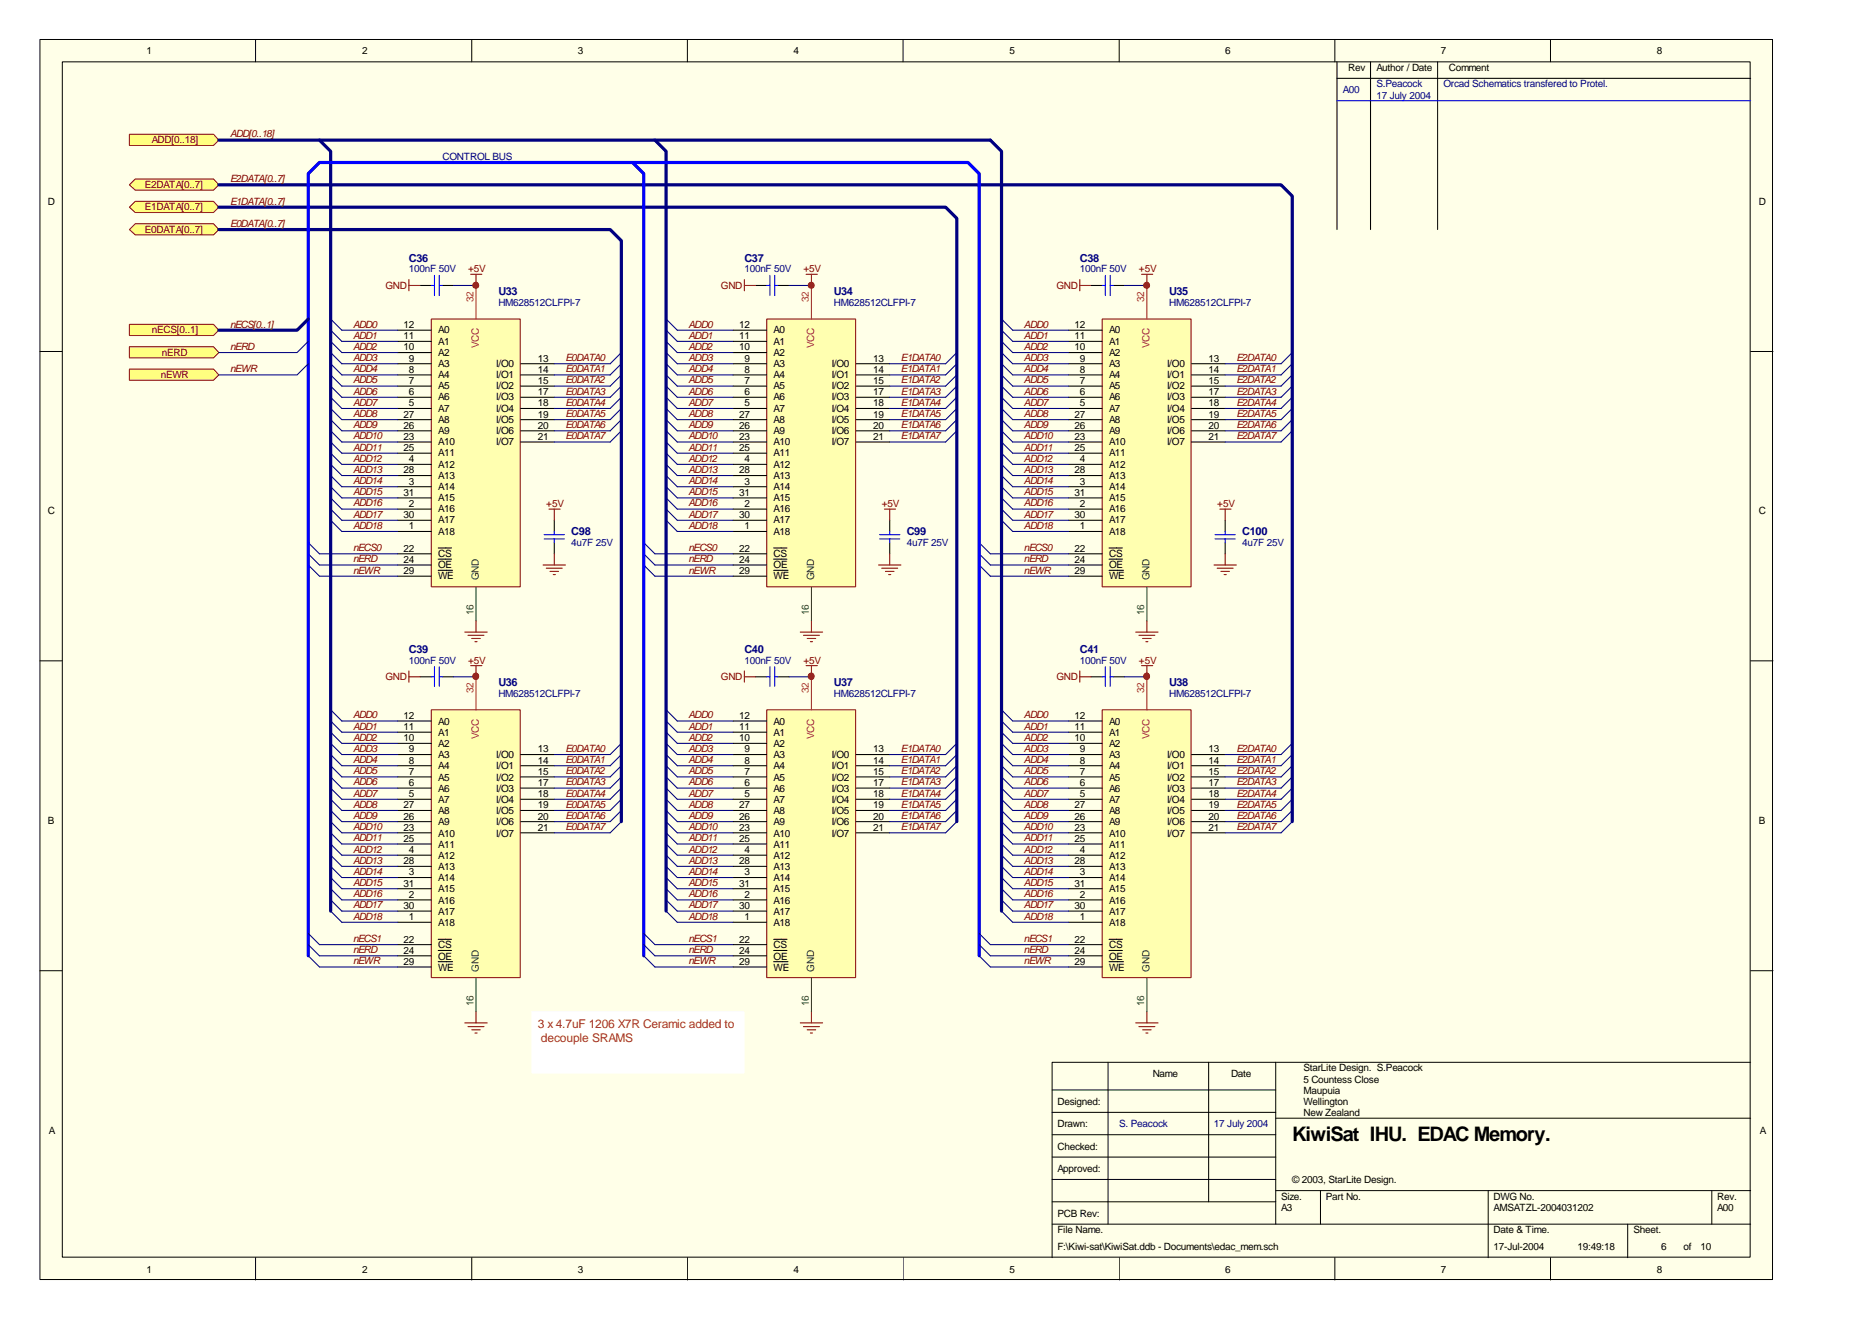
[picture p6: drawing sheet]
<svg xmlns="http://www.w3.org/2000/svg" width="297mm" height="210mm" viewBox="0 0 297 210" stroke-linecap="round" stroke-linejoin="round" font-family="sans-serif">
<path d="M6.3 6.3h275.6v197.2h-275.6z" fill="#ffffe8"/>
<g fill="none" stroke="#000" stroke-width=".16">
<path d="M6.3 6.3h275.6v197.2h-275.6zM9.9 9.8h268.4v190.1h-268.4zM40.6 6.3v3.5M75 6.3v3.5M109.3 6.3v3.5M143.6 6.3v3.5M178 6.3v3.5M212.3 6.3v3.5M228.6 9.8v26.7M246.5 6.3v3.5M6.3 55.9h3.6M278.4 55.9h3.5"/>
<path d="M6.3 105.1h3.6M278.4 105.1h3.5M6.3 154.4h3.6M278.4 154.4h3.5M167.3 173.3h35.6M167.3 176.9h35.6M176.2 168.9v25.8M192.2 168.9v22.2M202.9 177.8h75.5M202.9 168.9v25.8M278.4 168.9h-111.1v31.1M40.6 200v3.6"/>
<path d="M75 200v3.6M109.3 200v3.6M143.6 200v3.6M167.3 184h35.6M167.3 180.4h35.6M167.3 187.6h35.6M167.3 191.1h35.6M167.3 194.7h111.1M178 200v3.6M202.9 189.3h75.5M210 189.3v5.4M212.3 200v3.6"/>
<path d="M236.6 189.3v10.7M246.5 200v3.6M258.8 194.7v5.3M272.2 189.3v5.4"/>
</g>
<path d="M212.6 9.8v26.7M212.6 12.5h65.8M217.9 9.8v26.7" fill="none" stroke="#000" stroke-width=".17"/>
<g fill="#ffff80" stroke="#800000" stroke-width=".16">
<path d="M20.6 32.9l.9-.9h12.5l.8 .9-.8 .9h-12.5z" fill-rule="evenodd"/>
<path d="M21.5 35.6h12.5l.8 .9-.8 .9h-12.5l-.9-.9z" fill-rule="evenodd"/>
<path d="M20.6 21.4h13.4l.8 .9-.8 .8h-13.4z" fill-rule="evenodd"/>
<path d="M20.6 51.6h13.4l.8 .9-.8 .9h-13.4z" fill-rule="evenodd"/>
<path d="M20.6 55.1h13.4l.8 1-.8 .8h-13.4z" fill-rule="evenodd"/>
<path d="M20.6 58.7h13.4l.8 .9-.8 .9h-13.4z" fill-rule="evenodd"/>
<path d="M21.5 28.5h12.5l.8 .9-.8 .8h-12.5l-.9-.8z" fill-rule="evenodd"/>
</g>
<path d="M68.7 50.8h14v42.5h-14z" fill="#ffffb0"/>
<path d="M68.6 50.7h14.1v42.6h-14.1z" fill="none" stroke="#800000" stroke-width=".16"/>
<g fill="none" stroke="#000" stroke-width=".17">
<path d="M63.2 52.5h5.4M63.2 54.3h5.4M63.2 56.1h5.4M63.2 57.8h5.4M63.2 59.6h5.4M66.8 45.4h1.8M70.4 45.4h1.7M82.8 57.8h5.3M82.8 59.6h5.3M63.2 61.4h5.4M63.2 63.2h5.4M63.2 65h5.4"/>
<path d="M63.2 66.7h5.4M63.2 68.5h5.4M63.2 70.3h5.4M63.2 72.1h5.4M63.2 73.8h5.4M63.2 75.6h5.4M63.2 77.4h5.4M63.2 79.2h5.4M82.8 61.4h5.3M82.8 63.2h5.3M82.8 65h5.3M82.8 66.7h5.3"/>
<path d="M82.8 68.5h5.3M82.8 70.3h5.3M63.2 88.1h5.4M63.2 91.6h5.4M63.2 89.8h5.4M63.2 81h5.4M63.2 82.7h5.4M63.2 84.5h5.4M69.7 87.1h2.1M69.7 90.7h2.3M69.7 88.9h2.1"/>
</g>
<path d="M75.7 45.4v5.3" fill="none" stroke="#ee0e22" stroke-width=".17"/>
<path d="M75.7 93.4v5.3" fill="none" stroke="#008000" stroke-width=".17"/>
<path d="M65 44.5v1.7M65 45.4h1.8M74.8 43.6h1.8M75.7 43.6v1.8M75.7 98.7v1.8M73.9 100.5h3.6M74.4 101h2.6M75 101.5h1.4M75.5 102h.4" fill="none" stroke="#800000" stroke-width=".17"/>
<path d="M68.6 45.4h.5M69.1 43.8v3.2M69.8 45.4h.6M69.8 43.8v3.2" fill="none" stroke="#00f" stroke-width=".17"/>
<g fill="none" stroke="#000080" stroke-width=".17">
<path d="M52.6 50.7l1.8 1.8h8.8M52.6 52.5l1.8 1.8h8.8M52.6 54.3l1.8 1.8h8.8M52.6 56.1l1.8 1.7h8.8M52.6 57.8l1.8 1.8h8.8M52.6 59.6l1.8 1.8h8.8M72.1 45.4h3.6M98.8 56.1l-1.8 1.7h-8.9M98.8 57.8l-1.8 1.8h-8.9M98.8 59.6l-1.8 1.8h-8.9M52.6 61.4l1.8 1.8h8.8M52.6 63.2l1.8 1.8h8.8"/>
<path d="M52.6 65l1.8 1.7h8.8M52.6 66.7l1.8 1.8h8.8M52.6 68.5l1.8 1.8h8.8M52.6 70.3l1.8 1.8h8.8M52.6 72.1l1.8 1.7h8.8M52.6 73.8l1.8 1.8h8.8M52.6 75.6l1.8 1.8h8.8M52.6 77.4l1.8 1.8h8.8M52.6 79.2l1.8 1.8h8.8M98.8 61.4l-1.8 1.8h-8.9M98.8 63.2l-1.8 1.8h-8.9M98.8 65l-1.8 1.7h-8.9"/>
<path d="M98.8 66.7l-1.8 1.8h-8.9M98.8 68.5l-1.8 1.8h-8.9M49 86.3l1.8 1.8h12.4M50.8 89.8h12.4M50.8 91.6h12.4M52.6 81l1.8 1.7h8.8M52.6 82.7l1.8 1.8h8.8"/>
</g>
<path d="M34.8 29.4h168.9l1.8 1.8v99.5M34.8 36.5h62.2l1.8 1.8v92.4M34.8 22.3h122.7M50.8 22.3l1.8 1.8v120.8" fill="none" stroke="#000080" stroke-width=".51"/>
<path d="M122 50.8h14.1v42.5h-14.1z" fill="#ffffb0"/>
<path d="M121.9 50.7h14.2v42.6h-14.2z" fill="none" stroke="#800000" stroke-width=".16"/>
<g fill="none" stroke="#000" stroke-width=".17">
<path d="M116.6 52.5h5.3M116.6 54.3h5.3M116.6 56.1h5.3M116.6 57.8h5.3M116.6 59.6h5.3M120.1 45.4h1.8M123.7 45.4h1.8M136.1 57.8h5.4M136.1 59.6h5.4M116.6 61.4h5.3M116.6 63.2h5.3M116.6 65h5.3"/>
<path d="M116.6 66.7h5.3M116.6 68.5h5.3M116.6 70.3h5.3M116.6 72.1h5.3M116.6 73.8h5.3M116.6 75.6h5.3M116.6 77.4h5.3M116.6 79.2h5.3M136.1 61.4h5.4M136.1 63.2h5.4M136.1 65h5.4M136.1 66.7h5.4"/>
<path d="M136.1 68.5h5.4M136.1 70.3h5.4M116.6 88.1h5.3M116.6 91.6h5.3M116.6 89.8h5.3M116.6 81h5.3M116.6 82.7h5.3M116.6 84.5h5.3M123 87.1h2.1M123 90.7h2.3M123 88.9h2.1"/>
</g>
<path d="M129 45.4v5.3" fill="none" stroke="#ee0e22" stroke-width=".17"/>
<path d="M129 93.4v5.3" fill="none" stroke="#008000" stroke-width=".17"/>
<path d="M118.4 44.5v1.7M118.4 45.4h1.7M128.2 43.6h1.8M129 43.6v1.8M129 98.7v1.8M127.3 100.5h3.5M127.8 101h2.5M128.4 101.5h1.3M128.9 102h.3" fill="none" stroke="#800000" stroke-width=".17"/>
<path d="M121.9 45.4h.5M122.4 43.8v3.2M123.2 45.4h.5M123.2 43.8v3.2" fill="none" stroke="#00f" stroke-width=".17"/>
<g fill="none" stroke="#000080" stroke-width=".17">
<path d="M105.9 50.7l1.8 1.8h8.9M105.9 52.5l1.8 1.8h8.9M105.9 54.3l1.8 1.8h8.9M105.9 56.1l1.8 1.7h8.9M105.9 57.8l1.8 1.8h8.9M105.9 59.6l1.8 1.8h8.9M125.5 45.4h3.5M152.1 56.1l-1.7 1.7h-8.9M152.1 57.8l-1.7 1.8h-8.9M152.1 59.6l-1.7 1.8h-8.9M105.9 61.4l1.8 1.8h8.9M105.9 63.2l1.8 1.8h8.9"/>
<path d="M105.9 65l1.8 1.7h8.9M105.9 66.7l1.8 1.8h8.9M105.9 68.5l1.8 1.8h8.9M105.9 70.3l1.8 1.8h8.9M105.9 72.1l1.8 1.7h8.9M105.9 73.8l1.8 1.8h8.9M105.9 75.6l1.8 1.8h8.9M105.9 77.4l1.8 1.8h8.9M105.9 79.2l1.8 1.8h8.9M152.1 61.4l-1.7 1.8h-8.9M152.1 63.2l-1.7 1.8h-8.9M152.1 65l-1.7 1.7h-8.9"/>
<path d="M152.1 66.7l-1.7 1.8h-8.9M152.1 68.5l-1.7 1.8h-8.9M102.4 86.3l1.7 1.8h12.5M104.1 89.8h12.5M104.1 91.6h12.5M105.9 81l1.8 1.7h8.9M105.9 82.7l1.8 1.8h8.9"/>
</g>
<path d="M34.8 32.9h115.6l1.7 1.8v96M104.1 22.3l1.8 1.8v120.8" fill="none" stroke="#000080" stroke-width=".51"/>
<path d="M175.3 50.8h14.1v42.5h-14.1z" fill="#ffffb0"/>
<path d="M175.3 50.7h14.1v42.6h-14.1z" fill="none" stroke="#800000" stroke-width=".16"/>
<g fill="none" stroke="#000" stroke-width=".17">
<path d="M169.9 52.5h5.4M169.9 54.3h5.4M169.9 56.1h5.4M169.9 57.8h5.4M169.9 59.6h5.4M173.5 45.4h1.8M177 45.4h1.8M189.5 57.8h5.3M189.5 59.6h5.3M169.9 61.4h5.4M169.9 63.2h5.4M169.9 65h5.4"/>
<path d="M169.9 66.7h5.4M169.9 68.5h5.4M169.9 70.3h5.4M169.9 72.1h5.4M169.9 73.8h5.4M169.9 75.6h5.4M169.9 77.4h5.4M169.9 79.2h5.4M189.5 61.4h5.3M189.5 63.2h5.3M189.5 65h5.3M189.5 66.7h5.3"/>
<path d="M189.5 68.5h5.3M189.5 70.3h5.3M169.9 88.1h5.4M169.9 91.6h5.4M169.9 89.8h5.4M169.9 81h5.4M169.9 82.7h5.4M169.9 84.5h5.4M176.4 87.1h2.1M176.4 90.7h2.2M176.4 88.9h2.1"/>
</g>
<path d="M182.4 45.4v5.3" fill="none" stroke="#ee0e22" stroke-width=".17"/>
<path d="M182.4 93.4v5.3" fill="none" stroke="#008000" stroke-width=".17"/>
<path d="M171.7 44.5v1.7M171.7 45.4h1.8M181.5 43.6h1.8M182.4 43.6v1.8M182.4 98.7v1.8M180.6 100.5h3.5M181.1 101h2.5M181.7 101.5h1.3M182.2 102h.3" fill="none" stroke="#800000" stroke-width=".17"/>
<path d="M175.3 45.4h.5M175.8 43.8v3.2M176.5 45.4h.5M176.5 43.8v3.2" fill="none" stroke="#00f" stroke-width=".17"/>
<g fill="none" stroke="#000080" stroke-width=".17">
<path d="M49 54.3l-1.8 1.8h-12.4M49 57.8l-1.8 1.8h-12.4M159.3 50.7l1.7 1.8h8.9M159.3 52.5l1.7 1.8h8.9M159.3 54.3l1.7 1.8h8.9M159.3 56.1l1.7 1.7h8.9M159.3 57.8l1.7 1.8h8.9M159.3 59.6l1.7 1.8h8.9M178.8 45.4h3.6M205.5 56.1l-1.8 1.7h-8.9M205.5 57.8l-1.8 1.8h-8.9M205.5 59.6l-1.8 1.8h-8.9"/>
<path d="M159.3 61.4l1.7 1.8h8.9M159.3 63.2l1.7 1.8h8.9M159.3 65l1.7 1.7h8.9M159.3 66.7l1.7 1.8h8.9M159.3 68.5l1.7 1.8h8.9M159.3 70.3l1.7 1.8h8.9M159.3 72.1l1.7 1.7h8.9M159.3 73.8l1.7 1.8h8.9M159.3 75.6l1.7 1.8h8.9M159.3 77.4l1.7 1.8h8.9M159.3 79.2l1.7 1.8h8.9M205.5 61.4l-1.8 1.8h-8.9"/>
<path d="M205.5 63.2l-1.8 1.8h-8.9M205.5 65l-1.8 1.7h-8.9M205.5 66.7l-1.8 1.8h-8.9M205.5 68.5l-1.8 1.8h-8.9M49 88.1l1.8 1.7M49 89.8l1.8 1.8M102.4 88.1l1.7 1.7M102.4 89.8l1.7 1.8M155.7 86.3l1.8 1.8h12.4M155.7 88.1l1.8 1.7h12.4M155.7 89.8l1.8 1.8h12.4M159.3 81l1.7 1.7h8.9"/>
<path d="M159.3 82.7l1.7 1.8h8.9"/>
</g>
<path d="M157.5 22.3l1.8 1.8v120.8M49 50.7l-1.8 1.8h-12.4" fill="none" stroke="#000080" stroke-width=".51"/>
<path d="M100.6 25.8l1.8 1.8v124.4M49 152v-124.4l1.8-1.8h103.1l1.8 1.8v124.4" fill="none" stroke="#00f" stroke-width=".51"/>
<path d="M68.7 113h14v42.5h-14z" fill="#ffffb0"/>
<path d="M68.6 112.9h14.1v42.6h-14.1z" fill="none" stroke="#800000" stroke-width=".16"/>
<g fill="none" stroke="#000" stroke-width=".17">
<path d="M63.2 114.7h5.4M63.2 116.4h5.4M63.2 118.2h5.4M63.2 120h5.4M66.8 107.6h1.8M70.4 107.6h1.7M82.8 120h5.3M63.2 121.8h5.4M63.2 123.5h5.4M63.2 125.3h5.4M63.2 127.1h5.4M63.2 128.9h5.4"/>
<path d="M63.2 130.7h5.4M63.2 132.4h5.4M63.2 134.2h5.4M63.2 136h5.4M63.2 137.8h5.4M63.2 139.5h5.4M82.8 121.8h5.3M82.8 123.5h5.3M82.8 125.3h5.3M82.8 127.1h5.3M82.8 128.9h5.3M82.8 130.7h5.3"/>
<path d="M82.8 132.4h5.3M63.2 150.2h5.4M63.2 153.8h5.4M63.2 152h5.4M63.2 141.3h5.4M63.2 143.1h5.4M63.2 144.9h5.4M63.2 146.7h5.4M69.7 149.4h2.1M69.7 152.9h2.3M69.7 151.1h2.1"/>
</g>
<path d="M75.7 107.6v5.3" fill="none" stroke="#ee0e22" stroke-width=".17"/>
<path d="M75.7 155.5v5.4" fill="none" stroke="#008000" stroke-width=".17"/>
<path d="M65 106.7v1.8M65 107.6h1.8M74.8 105.8h1.8M75.7 105.8v1.8M73.9 162.7h3.6M74.4 163.3h2.6M75 163.8h1.4M75.5 164.3h.4M75.7 160.9v1.8" fill="none" stroke="#800000" stroke-width=".17"/>
<path d="M68.6 107.6h.5M69.1 106v3.1M69.8 107.6h.6M69.8 106v3.1" fill="none" stroke="#00f" stroke-width=".17"/>
<g fill="none" stroke="#000080" stroke-width=".17">
<path d="M52.6 112.9l1.8 1.8h8.8M52.6 114.7l1.8 1.7h8.8M52.6 116.4l1.8 1.8h8.8M52.6 118.2l1.8 1.8h8.8M52.6 120l1.8 1.8h8.8M72.1 107.6h3.6M98.8 118.2l-1.8 1.8h-8.9M98.8 120l-1.8 1.8h-8.9M52.6 121.8l1.8 1.7h8.8M52.6 123.5l1.8 1.8h8.8M52.6 125.3l1.8 1.8h8.8M52.6 127.1l1.8 1.8h8.8"/>
<path d="M52.6 128.9l1.8 1.8h8.8M52.6 130.7l1.8 1.7h8.8M52.6 132.4l1.8 1.8h8.8M52.6 134.2l1.8 1.8h8.8M52.6 136l1.8 1.8h8.8M52.6 137.8l1.8 1.7h8.8M52.6 139.5l1.8 1.8h8.8M98.8 121.8l-1.8 1.7h-8.9M98.8 123.5l-1.8 1.8h-8.9M98.8 125.3l-1.8 1.8h-8.9M98.8 127.1l-1.8 1.8h-8.9M98.8 128.9l-1.8 1.8h-8.9"/>
<path d="M98.8 130.7l-1.8 1.7h-8.9M49 148.4l1.8 1.8h12.4M50.8 152h12.4M50.8 153.8h12.4M52.6 141.3l1.8 1.8h8.8M52.6 143.1l1.8 1.8h8.8M52.6 144.9l1.8 1.8h8.8"/>
</g>
<path d="M122 113h14.1v42.5h-14.1z" fill="#ffffb0"/>
<path d="M121.9 112.9h14.2v42.6h-14.2z" fill="none" stroke="#800000" stroke-width=".16"/>
<g fill="none" stroke="#000" stroke-width=".17">
<path d="M116.6 114.7h5.3M116.6 116.4h5.3M116.6 118.2h5.3M116.6 120h5.3M120.1 107.6h1.8M123.7 107.6h1.8M136.1 120h5.4M116.6 121.8h5.3M116.6 123.5h5.3M116.6 125.3h5.3M116.6 127.1h5.3M116.6 128.9h5.3"/>
<path d="M116.6 130.7h5.3M116.6 132.4h5.3M116.6 134.2h5.3M116.6 136h5.3M116.6 137.8h5.3M116.6 139.5h5.3M136.1 121.8h5.4M136.1 123.5h5.4M136.1 125.3h5.4M136.1 127.1h5.4M136.1 128.9h5.4M136.1 130.7h5.4"/>
<path d="M136.1 132.4h5.4M116.6 150.2h5.3M116.6 153.8h5.3M116.6 152h5.3M116.6 141.3h5.3M116.6 143.1h5.3M116.6 144.9h5.3M116.6 146.7h5.3M123 149.4h2.1M123 152.9h2.3M123 151.1h2.1"/>
</g>
<path d="M129 107.6v5.3" fill="none" stroke="#ee0e22" stroke-width=".17"/>
<path d="M129 155.5v5.4" fill="none" stroke="#008000" stroke-width=".17"/>
<path d="M118.4 106.7v1.8M118.4 107.6h1.7M128.2 105.8h1.8M129 105.8v1.8M127.3 162.7h3.5M127.8 163.3h2.5M128.4 163.8h1.3M128.9 164.3h.3M129 160.9v1.8" fill="none" stroke="#800000" stroke-width=".17"/>
<path d="M121.9 107.6h.5M122.4 106v3.1M123.2 107.6h.5M123.2 106v3.1" fill="none" stroke="#00f" stroke-width=".17"/>
<g fill="none" stroke="#000080" stroke-width=".17">
<path d="M105.9 112.9l1.8 1.8h8.9M105.9 114.7l1.8 1.7h8.9M105.9 116.4l1.8 1.8h8.9M105.9 118.2l1.8 1.8h8.9M105.9 120l1.8 1.8h8.9M125.5 107.6h3.5M152.1 118.2l-1.7 1.8h-8.9M152.1 120l-1.7 1.8h-8.9M105.9 121.8l1.8 1.7h8.9M105.9 123.5l1.8 1.8h8.9M105.9 125.3l1.8 1.8h8.9M105.9 127.1l1.8 1.8h8.9"/>
<path d="M105.9 128.9l1.8 1.8h8.9M105.9 130.7l1.8 1.7h8.9M105.9 132.4l1.8 1.8h8.9M105.9 134.2l1.8 1.8h8.9M105.9 136l1.8 1.8h8.9M105.9 137.8l1.8 1.7h8.9M105.9 139.5l1.8 1.8h8.9M152.1 121.8l-1.7 1.7h-8.9M152.1 123.5l-1.7 1.8h-8.9M152.1 125.3l-1.7 1.8h-8.9M152.1 127.1l-1.7 1.8h-8.9M152.1 128.9l-1.7 1.8h-8.9"/>
<path d="M152.1 130.7l-1.7 1.7h-8.9M102.4 148.4l1.7 1.8h12.5M104.1 152h12.5M104.1 153.8h12.5M105.9 141.3l1.8 1.8h8.9M105.9 143.1l1.8 1.8h8.9M105.9 144.9l1.8 1.8h8.9"/>
</g>
<path d="M175.3 113h14.1v42.5h-14.1z" fill="#ffffb0"/>
<path d="M175.3 112.9h14.1v42.6h-14.1z" fill="none" stroke="#800000" stroke-width=".16"/>
<g fill="none" stroke="#000" stroke-width=".17">
<path d="M88.1 82.7v1.8M88.1 86.3v1.8M141.5 82.7v1.8M141.5 86.3v1.8M194.8 82.7v1.8M194.8 86.3v1.8M169.9 114.7h5.4M169.9 116.4h5.4M169.9 118.2h5.4M169.9 120h5.4M173.5 107.6h1.8M177 107.6h1.8"/>
<path d="M189.5 120h5.3M169.9 121.8h5.4M169.9 123.5h5.4M169.9 125.3h5.4M169.9 127.1h5.4M169.9 128.9h5.4M169.9 130.7h5.4M169.9 132.4h5.4M169.9 134.2h5.4M169.9 136h5.4M169.9 137.8h5.4M169.9 139.5h5.4"/>
<path d="M189.5 121.8h5.3M189.5 123.5h5.3M189.5 125.3h5.3M189.5 127.1h5.3M189.5 128.9h5.3M189.5 130.7h5.3M189.5 132.4h5.3M169.9 150.2h5.4M169.9 153.8h5.4M169.9 152h5.4M169.9 141.3h5.4M169.9 143.1h5.4"/>
<path d="M169.9 144.9h5.4M169.9 146.7h5.4M176.4 149.4h2.1M176.4 152.9h2.2M176.4 151.1h2.1"/>
</g>
<path d="M182.4 107.6v5.3" fill="none" stroke="#ee0e22" stroke-width=".17"/>
<path d="M182.4 155.5v5.4" fill="none" stroke="#008000" stroke-width=".17"/>
<g fill="none" stroke="#800000" stroke-width=".17">
<path d="M86.4 89.8h3.5M86.9 90.4h2.5M87.3 81h1.8M87.5 90.9h1.3M88 91.4h.3M88.1 81v1.7M88.1 88.1v1.7M139.7 89.8h3.6M140.2 90.4h2.5M140.6 81h1.8M140.8 90.9h1.4M141.3 91.4h.3"/>
<path d="M141.5 81v1.7M141.5 88.1v1.7M193 89.8h3.6M193.5 90.4h2.6M194 81h1.7M194.1 90.9h1.4M194.6 91.4h.4M194.8 81v1.7M194.8 88.1v1.7M171.7 106.7v1.8M171.7 107.6h1.8M181.5 105.8h1.8"/>
<path d="M182.4 105.8v1.8M180.6 162.7h3.5M181.1 163.3h2.5M181.7 163.8h1.3M182.2 164.3h.3M182.4 160.9v1.8"/>
</g>
<g fill="none" stroke="#00f" stroke-width=".17">
<path d="M212.6 16h65.8M86.5 85.7h3.2M86.5 85h3.2M88.1 84.5v.5M88.1 85.7v.6M139.9 85.7h3.2M139.9 85h3.2M141.5 84.5v.5M141.5 85.7v.6M193.2 85.7h3.2M193.2 85h3.2M194.8 84.5v.5"/>
<path d="M194.8 85.7v.6M175.3 107.6h.5M175.8 106v3.1M176.5 107.6h.5M176.5 106v3.1"/>
</g>
<g fill="none" stroke="#000080" stroke-width=".17">
<path d="M159.3 112.9l1.7 1.8h8.9M159.3 114.7l1.7 1.7h8.9M159.3 116.4l1.7 1.8h8.9M159.3 118.2l1.7 1.8h8.9M159.3 120l1.7 1.8h8.9M178.8 107.6h3.6M205.5 118.2l-1.8 1.8h-8.9M205.5 120l-1.8 1.8h-8.9M159.3 121.8l1.7 1.7h8.9M159.3 123.5l1.7 1.8h8.9M159.3 125.3l1.7 1.8h8.9M159.3 127.1l1.7 1.8h8.9"/>
<path d="M159.3 128.9l1.7 1.8h8.9M159.3 130.7l1.7 1.7h8.9M159.3 132.4l1.7 1.8h8.9M159.3 134.2l1.7 1.8h8.9M159.3 136l1.7 1.8h8.9M159.3 137.8l1.7 1.7h8.9M159.3 139.5l1.7 1.8h8.9M205.5 121.8l-1.8 1.7h-8.9M205.5 123.5l-1.8 1.8h-8.9M205.5 125.3l-1.8 1.8h-8.9M205.5 127.1l-1.8 1.8h-8.9M205.5 128.9l-1.8 1.8h-8.9"/>
<path d="M205.5 130.7l-1.8 1.7h-8.9M49 150.2l1.8 1.8M49 152l1.8 1.8M102.4 150.2l1.7 1.8M102.4 152l1.7 1.8M155.7 148.4l1.8 1.8h12.4M155.7 150.2l1.8 1.8h12.4M155.7 152l1.8 1.8h12.4M159.3 141.3l1.7 1.8h8.9M159.3 143.1l1.7 1.8h8.9M159.3 144.9l1.7 1.8h8.9"/>
</g>
<g fill="#800000" stroke="#800000" stroke-width=".16">
<circle cx="129" cy="45.4" r=".47"/>
<circle cx="182.3" cy="45.4" r=".47"/>
<circle cx="75.6" cy="107.5" r=".49"/>
<circle cx="129" cy="107.5" r=".49"/>
<circle cx="182.3" cy="107.5" r=".49"/>
<circle cx="75.6" cy="45.4" r=".47"/>
</g>
<path d="M84.7 161h33.6v9.6h-33.6z" fill="#fff"/>
<path d="M84.6 160.9h33.7v9.7h-33.7z" fill="none" stroke="#fff" stroke-width=".16"/>
<text font-size="3.2" x="205.5" y="181.4">KiwiSat IHU. EDAC Memory.</text>
<g font-size="1.9" fill="#ee0e22">
<text x="85.5" y="163.5">3 x 4.7uF 1206 X7R Ceramic added to</text>
<text x="86" y="165.6">decouple SRAMS</text>
</g>
<g font-size="1.7" fill="#000080">
<text x="65" y="41.6">C36</text>
<text x="118.4" y="41.6">C37</text>
<text x="171.7" y="41.6">C38</text>
<text x="79.2" y="46.9">U33</text>
<text x="132.6" y="46.9">U34</text>
<text x="185.9" y="46.9">U35</text>
<text x="90.8" y="85.1">C98</text>
<text x="144.2" y="85.1">C99</text>
<text x="197.5" y="85.1">C100</text>
<text x="65" y="103.8">C39</text>
<text x="118.4" y="103.8">C40</text>
<text x="171.7" y="103.8">C41</text>
<text x="79.2" y="109.1">U36</text>
<text x="132.6" y="109.1">U37</text>
<text x="185.9" y="109.1">U38</text>
</g>
<g font-size="1.6">
<text x="23.3" y="8.7">1</text>
<text x="57.6" y="8.7">2</text>
<text x="91.9" y="8.7">3</text>
<text x="126.2" y="8.7">4</text>
<text x="160.5" y="8.7">5</text>
<text x="194.8" y="8.7">6</text>
<text x="214.4" y="11.3">Rev</text>
<text x="218.9" y="11.3">Author / Date</text>
<text x="229.1" y="8.7">7</text>
<text x="230.4" y="11.3">Comment</text>
<text x="263.5" y="8.7">8</text>
<text x="7.6" y="32.6">D</text>
<text x="279.7" y="32.6">D</text>
<text x="64.2" y="52.2">12</text>
<text x="64.2" y="53.9">11</text>
<text x="69.7" y="53">A0</text>
<text x="117.5" y="52.2">12</text>
<text x="117.5" y="53.9">11</text>
<text x="123" y="53">A0</text>
<text x="170.9" y="52.2">12</text>
<text x="170.9" y="53.9">11</text>
<text x="176.4" y="53">A0</text>
<text x="64.2" y="55.7">10</text>
<text x="65" y="57.5">9</text>
<text x="65" y="59.3">8</text>
<text x="69.7" y="54.8">A1</text>
<text x="69.7" y="56.6">A2</text>
<text x="69.7" y="58.3">A3</text>
<text x="78.9" y="58.3">I/O0</text>
<text x="85.5" y="57.5">13</text>
<text x="85.5" y="59.3">14</text>
<text x="117.5" y="55.7">10</text>
<text x="118.4" y="57.5">9</text>
<text x="118.4" y="59.3">8</text>
<text x="123" y="54.8">A1</text>
<text x="123" y="56.6">A2</text>
<text x="123" y="58.3">A3</text>
<text x="132.2" y="58.3">I/O0</text>
<text x="138.9" y="57.5">13</text>
<text x="138.9" y="59.3">14</text>
<text x="170.9" y="55.7">10</text>
<text x="171.7" y="57.5">9</text>
<text x="171.7" y="59.3">8</text>
<text x="176.4" y="54.8">A1</text>
<text x="176.4" y="56.6">A2</text>
<text x="176.4" y="58.3">A3</text>
<text x="185.6" y="58.3">I/O0</text>
<text x="192.2" y="57.5">13</text>
<text x="192.2" y="59.3">14</text>
<text x="65" y="61.1">7</text>
<text x="65" y="62.8">6</text>
<text x="65" y="64.6">5</text>
<text x="69.7" y="60.1">A4</text>
<text x="69.7" y="61.9">A5</text>
<text x="69.7" y="63.7">A6</text>
<text x="69.7" y="65.5">A7</text>
<text x="78.9" y="60.1">I/O1</text>
<text x="78.9" y="61.9">I/O2</text>
<text x="78.9" y="63.7">I/O3</text>
<text x="78.9" y="65.5">I/O4</text>
<text x="85.5" y="61.1">15</text>
<text x="85.5" y="62.8">17</text>
<text x="85.5" y="64.6">18</text>
<text x="118.4" y="61.1">7</text>
<text x="118.4" y="62.8">6</text>
<text x="118.4" y="64.6">5</text>
<text x="123" y="60.1">A4</text>
<text x="123" y="61.9">A5</text>
<text x="123" y="63.7">A6</text>
<text x="123" y="65.5">A7</text>
<text x="132.2" y="60.1">I/O1</text>
<text x="132.2" y="61.9">I/O2</text>
<text x="132.2" y="63.7">I/O3</text>
<text x="132.2" y="65.5">I/O4</text>
<text x="138.9" y="61.1">15</text>
<text x="138.9" y="62.8">17</text>
<text x="138.9" y="64.6">18</text>
<text x="171.7" y="61.1">7</text>
<text x="171.7" y="62.8">6</text>
<text x="171.7" y="64.6">5</text>
<text x="176.4" y="60.1">A4</text>
<text x="176.4" y="61.9">A5</text>
<text x="176.4" y="63.7">A6</text>
<text x="176.4" y="65.5">A7</text>
<text x="185.6" y="60.1">I/O1</text>
<text x="185.6" y="61.9">I/O2</text>
<text x="185.6" y="63.7">I/O3</text>
<text x="185.6" y="65.5">I/O4</text>
<text x="192.2" y="61.1">15</text>
<text x="192.2" y="62.8">17</text>
<text x="192.2" y="64.6">18</text>
<text x="64.2" y="66.4">27</text>
<text x="64.2" y="68.2">26</text>
<text x="64.2" y="69.9">23</text>
<text x="64.2" y="71.7">25</text>
<text x="69.7" y="67.2">A8</text>
<text x="69.7" y="69">A9</text>
<text x="69.7" y="70.8">A10</text>
<text x="78.9" y="67.2">I/O5</text>
<text x="78.9" y="69">I/O6</text>
<text x="78.9" y="70.8">I/O7</text>
<text x="85.5" y="66.4">19</text>
<text x="85.5" y="68.2">20</text>
<text x="85.5" y="69.9">21</text>
<text x="117.5" y="66.4">27</text>
<text x="117.5" y="68.2">26</text>
<text x="117.5" y="69.9">23</text>
<text x="117.5" y="71.7">25</text>
<text x="123" y="67.2">A8</text>
<text x="123" y="69">A9</text>
<text x="123" y="70.8">A10</text>
<text x="132.2" y="67.2">I/O5</text>
<text x="132.2" y="69">I/O6</text>
<text x="132.2" y="70.8">I/O7</text>
<text x="138.9" y="66.4">19</text>
<text x="138.9" y="68.2">20</text>
<text x="138.9" y="69.9">21</text>
<text x="170.9" y="66.4">27</text>
<text x="170.9" y="68.2">26</text>
<text x="170.9" y="69.9">23</text>
<text x="170.9" y="71.7">25</text>
<text x="176.4" y="67.2">A8</text>
<text x="176.4" y="69">A9</text>
<text x="176.4" y="70.8">A10</text>
<text x="185.6" y="67.2">I/O5</text>
<text x="185.6" y="69">I/O6</text>
<text x="185.6" y="70.8">I/O7</text>
<text x="192.2" y="66.4">19</text>
<text x="192.2" y="68.2">20</text>
<text x="192.2" y="69.9">21</text>
<text x="64.2" y="75.3">28</text>
<text x="65" y="73.5">4</text>
<text x="65" y="77.1">3</text>
<text x="69.7" y="72.6">A11</text>
<text x="69.7" y="74.4">A12</text>
<text x="69.7" y="76.1">A13</text>
<text x="69.7" y="77.9">A14</text>
<text x="117.5" y="75.3">28</text>
<text x="118.4" y="73.5">4</text>
<text x="118.4" y="77.1">3</text>
<text x="123" y="72.6">A11</text>
<text x="123" y="74.4">A12</text>
<text x="123" y="76.1">A13</text>
<text x="123" y="77.9">A14</text>
<text x="170.9" y="75.3">28</text>
<text x="171.7" y="73.5">4</text>
<text x="171.7" y="77.1">3</text>
<text x="176.4" y="72.6">A11</text>
<text x="176.4" y="74.4">A12</text>
<text x="176.4" y="76.1">A13</text>
<text x="176.4" y="77.9">A14</text>
<text x="7.6" y="81.8">C</text>
<text x="64.2" y="78.8">31</text>
<text x="64.2" y="82.4">30</text>
<text x="65" y="80.6">2</text>
<text x="69.7" y="79.7">A15</text>
<text x="69.7" y="81.5">A16</text>
<text x="69.7" y="83.2">A17</text>
<text x="117.5" y="78.8">31</text>
<text x="117.5" y="82.4">30</text>
<text x="118.4" y="80.6">2</text>
<text x="123" y="79.7">A15</text>
<text x="123" y="81.5">A16</text>
<text x="123" y="83.2">A17</text>
<text x="170.9" y="78.8">31</text>
<text x="170.9" y="82.4">30</text>
<text x="171.7" y="80.6">2</text>
<text x="176.4" y="79.7">A15</text>
<text x="176.4" y="81.5">A16</text>
<text x="176.4" y="83.2">A17</text>
<text x="279.7" y="81.8">C</text>
<text x="64.2" y="87.7">22</text>
<text x="64.2" y="89.5">24</text>
<text x="65" y="84.2">1</text>
<text x="69.7" y="88.6">CS</text>
<text x="69.7" y="85">A18</text>
<text x="117.5" y="87.7">22</text>
<text x="117.5" y="89.5">24</text>
<text x="118.4" y="84.2">1</text>
<text x="123" y="88.6">CS</text>
<text x="123" y="85">A18</text>
<text x="170.9" y="87.7">22</text>
<text x="170.9" y="89.5">24</text>
<text x="171.7" y="84.2">1</text>
<text x="176.4" y="88.6">CS</text>
<text x="176.4" y="85">A18</text>
<text x="64.2" y="91.3">29</text>
<text x="69.7" y="92.1">WE</text>
<text x="69.7" y="90.4">OE</text>
<text x="117.5" y="91.3">29</text>
<text x="123" y="92.1">WE</text>
<text x="123" y="90.4">OE</text>
<text x="170.9" y="91.3">29</text>
<text x="176.4" y="92.1">WE</text>
<text x="176.4" y="90.4">OE</text>
<text x="64.2" y="114.3">12</text>
<text x="64.2" y="116.1">11</text>
<text x="64.2" y="117.9">10</text>
<text x="65" y="119.6">9</text>
<text x="69.7" y="115.2">A0</text>
<text x="69.7" y="117">A1</text>
<text x="69.7" y="118.8">A2</text>
<text x="85.5" y="119.6">13</text>
<text x="117.5" y="114.3">12</text>
<text x="117.5" y="116.1">11</text>
<text x="117.5" y="117.9">10</text>
<text x="118.4" y="119.6">9</text>
<text x="123" y="115.2">A0</text>
<text x="123" y="117">A1</text>
<text x="123" y="118.8">A2</text>
<text x="138.9" y="119.6">13</text>
<text x="170.9" y="114.3">12</text>
<text x="170.9" y="116.1">11</text>
<text x="170.9" y="117.9">10</text>
<text x="171.7" y="119.6">9</text>
<text x="176.4" y="115.2">A0</text>
<text x="176.4" y="117">A1</text>
<text x="176.4" y="118.8">A2</text>
<text x="192.2" y="119.6">13</text>
<text x="65" y="121.4">8</text>
<text x="65" y="123.2">7</text>
<text x="65" y="125">6</text>
<text x="69.7" y="120.6">A3</text>
<text x="69.7" y="122.4">A4</text>
<text x="69.7" y="124.1">A5</text>
<text x="69.7" y="125.9">A6</text>
<text x="78.9" y="120.6">I/O0</text>
<text x="78.9" y="122.4">I/O1</text>
<text x="78.9" y="124.1">I/O2</text>
<text x="78.9" y="125.9">I/O3</text>
<text x="85.5" y="121.4">14</text>
<text x="85.5" y="123.2">15</text>
<text x="85.5" y="125">17</text>
<text x="118.4" y="121.4">8</text>
<text x="118.4" y="123.2">7</text>
<text x="118.4" y="125">6</text>
<text x="123" y="120.6">A3</text>
<text x="123" y="122.4">A4</text>
<text x="123" y="124.1">A5</text>
<text x="123" y="125.9">A6</text>
<text x="132.2" y="120.6">I/O0</text>
<text x="132.2" y="122.4">I/O1</text>
<text x="132.2" y="124.1">I/O2</text>
<text x="132.2" y="125.9">I/O3</text>
<text x="138.9" y="121.4">14</text>
<text x="138.9" y="123.2">15</text>
<text x="138.9" y="125">17</text>
<text x="171.7" y="121.4">8</text>
<text x="171.7" y="123.2">7</text>
<text x="171.7" y="125">6</text>
<text x="176.4" y="120.6">A3</text>
<text x="176.4" y="122.4">A4</text>
<text x="176.4" y="124.1">A5</text>
<text x="176.4" y="125.9">A6</text>
<text x="185.6" y="120.6">I/O0</text>
<text x="185.6" y="122.4">I/O1</text>
<text x="185.6" y="124.1">I/O2</text>
<text x="185.6" y="125.9">I/O3</text>
<text x="192.2" y="121.4">14</text>
<text x="192.2" y="123.2">15</text>
<text x="192.2" y="125">17</text>
<text x="7.6" y="131.1">B</text>
<text x="64.2" y="128.5">27</text>
<text x="64.2" y="130.3">26</text>
<text x="65" y="126.8">5</text>
<text x="69.7" y="127.7">A7</text>
<text x="69.7" y="129.5">A8</text>
<text x="69.7" y="131.2">A9</text>
<text x="78.9" y="127.7">I/O4</text>
<text x="78.9" y="129.5">I/O5</text>
<text x="78.9" y="131.2">I/O6</text>
<text x="85.5" y="126.8">18</text>
<text x="85.5" y="128.5">19</text>
<text x="85.5" y="130.3">20</text>
<text x="117.5" y="128.5">27</text>
<text x="117.5" y="130.3">26</text>
<text x="118.4" y="126.8">5</text>
<text x="123" y="127.7">A7</text>
<text x="123" y="129.5">A8</text>
<text x="123" y="131.2">A9</text>
<text x="132.2" y="127.7">I/O4</text>
<text x="132.2" y="129.5">I/O5</text>
<text x="132.2" y="131.2">I/O6</text>
<text x="138.9" y="126.8">18</text>
<text x="138.9" y="128.5">19</text>
<text x="138.9" y="130.3">20</text>
<text x="170.9" y="128.5">27</text>
<text x="170.9" y="130.3">26</text>
<text x="171.7" y="126.8">5</text>
<text x="176.4" y="127.7">A7</text>
<text x="176.4" y="129.5">A8</text>
<text x="176.4" y="131.2">A9</text>
<text x="185.6" y="127.7">I/O4</text>
<text x="185.6" y="129.5">I/O5</text>
<text x="185.6" y="131.2">I/O6</text>
<text x="192.2" y="126.8">18</text>
<text x="192.2" y="128.5">19</text>
<text x="192.2" y="130.3">20</text>
<text x="279.7" y="131.1">B</text>
<text x="64.2" y="132.1">23</text>
<text x="64.2" y="133.9">25</text>
<text x="64.2" y="137.4">28</text>
<text x="65" y="135.7">4</text>
<text x="69.7" y="133">A10</text>
<text x="69.7" y="134.8">A11</text>
<text x="69.7" y="136.6">A12</text>
<text x="78.9" y="133">I/O7</text>
<text x="85.5" y="132.1">21</text>
<text x="117.5" y="132.1">23</text>
<text x="117.5" y="133.9">25</text>
<text x="117.5" y="137.4">28</text>
<text x="118.4" y="135.7">4</text>
<text x="123" y="133">A10</text>
<text x="123" y="134.8">A11</text>
<text x="123" y="136.6">A12</text>
<text x="132.2" y="133">I/O7</text>
<text x="138.9" y="132.1">21</text>
<text x="170.9" y="132.1">23</text>
<text x="170.9" y="133.9">25</text>
<text x="170.9" y="137.4">28</text>
<text x="171.7" y="135.7">4</text>
<text x="176.4" y="133">A10</text>
<text x="176.4" y="134.8">A11</text>
<text x="176.4" y="136.6">A12</text>
<text x="185.6" y="133">I/O7</text>
<text x="192.2" y="132.1">21</text>
<text x="64.2" y="141">31</text>
<text x="65" y="139.2">3</text>
<text x="65" y="142.8">2</text>
<text x="69.7" y="138.4">A13</text>
<text x="69.7" y="140.1">A14</text>
<text x="69.7" y="141.9">A15</text>
<text x="69.7" y="143.7">A16</text>
<text x="117.5" y="141">31</text>
<text x="118.4" y="139.2">3</text>
<text x="118.4" y="142.8">2</text>
<text x="123" y="138.4">A13</text>
<text x="123" y="140.1">A14</text>
<text x="123" y="141.9">A15</text>
<text x="123" y="143.7">A16</text>
<text x="170.9" y="141">31</text>
<text x="171.7" y="139.2">3</text>
<text x="171.7" y="142.8">2</text>
<text x="176.4" y="138.4">A13</text>
<text x="176.4" y="140.1">A14</text>
<text x="176.4" y="141.9">A15</text>
<text x="176.4" y="143.7">A16</text>
<text x="64.2" y="149.9">22</text>
<text x="64.2" y="144.5">30</text>
<text x="65" y="146.3">1</text>
<text x="69.7" y="145.5">A17</text>
<text x="69.7" y="147.2">A18</text>
<text x="117.5" y="149.9">22</text>
<text x="117.5" y="144.5">30</text>
<text x="118.4" y="146.3">1</text>
<text x="123" y="145.5">A17</text>
<text x="123" y="147.2">A18</text>
<text x="170.9" y="149.9">22</text>
<text x="170.9" y="144.5">30</text>
<text x="171.7" y="146.3">1</text>
<text x="176.4" y="145.5">A17</text>
<text x="176.4" y="147.2">A18</text>
<text x="64.2" y="153.4">29</text>
<text x="64.2" y="151.7">24</text>
<text x="69.7" y="150.8">CS</text>
<text x="69.7" y="154.4">WE</text>
<text x="69.7" y="152.6">OE</text>
<text x="117.5" y="153.4">29</text>
<text x="117.5" y="151.7">24</text>
<text x="123" y="150.8">CS</text>
<text x="123" y="154.4">WE</text>
<text x="123" y="152.6">OE</text>
<text x="170.9" y="153.4">29</text>
<text x="170.9" y="151.7">24</text>
<text x="176.4" y="150.8">CS</text>
<text x="176.4" y="154.4">WE</text>
<text x="176.4" y="152.6">OE</text>
<text x="183.3" y="171.2">Name</text>
<text x="195.7" y="171.2">Date</text>
<text x="207.3" y="170.4">StarLite Design. S.Peacock</text>
<text x="207.3" y="172.1">5 Countess Close</text>
<text x="207.3" y="173.9">Maupuia</text>
<text x="168.1" y="175.7">Designed:</text>
<text x="168.1" y="179.3">Drawn:</text>
<text x="207.3" y="175.7">Wellington</text>
<text x="207.3" y="177.5">New Zealand</text>
<text x="7.8" y="180.3">A</text>
<text x="168.1" y="182.8">Checked:</text>
<text x="279.8" y="180.3">A</text>
<text x="168.1" y="186.4">Approved:</text>
<text x="203.7" y="190.8">Size.</text>
<text x="205.5" y="188.1">© 2003, StarLite Design.</text>
<text x="210.8" y="190.8">Part No.</text>
<text x="237.5" y="190.8">DWG No.</text>
<text x="273" y="190.8">Rev.</text>
<text x="168.1" y="196.1">File Name.</text>
<text x="168.1" y="193.5">PCB Rev:</text>
<text x="203.7" y="192.5">A3</text>
<text x="237.5" y="192.5">AMSATZL-2004031202</text>
<text x="237.5" y="196.1">Date &amp; Time.</text>
<text x="259.8" y="196.1">Sheet.</text>
<text x="273" y="192.5">A00</text>
<text x="23.3" y="202.4">1</text>
<text x="57.6" y="202.4">2</text>
<text x="91.9" y="202.4">3</text>
<text x="126.2" y="202.4">4</text>
<text x="160.5" y="202.4">5</text>
<text x="168.1" y="198.8">F:\Kiwi-sat\KiwiSat.ddb - Documents\edac_mem.sch</text>
<text x="194.8" y="202.4">6</text>
<text x="229.1" y="202.4">7</text>
<text x="237.5" y="198.8">17-Jul-2004</text>
<text x="250.9" y="198.8">19:49:18</text>
<text x="263.5" y="202.4">8</text>
<text x="264.2" y="198.8">6</text>
<text x="267.7" y="198.8">of</text>
<text x="270.4" y="198.8">10</text>
</g>
<g font-size="1.6" fill="#000080">
<text x="213.5" y="14.8">A00</text>
<text x="218.9" y="13.9">S.Peacock</text>
<text x="218.9" y="15.7">17 July 2004</text>
<text x="229.5" y="13.9">Orcad Schematics transfered to Protel.</text>
<text x="70.4" y="25.5">CONTROL BUS</text>
<text x="65" y="43.3">100nF 50V</text>
<text x="118.4" y="43.3">100nF 50V</text>
<text x="171.7" y="43.3">100nF 50V</text>
<text x="79.2" y="48.6">HM628512CLFPI-7</text>
<text x="132.6" y="48.6">HM628512CLFPI-7</text>
<text x="185.9" y="48.6">HM628512CLFPI-7</text>
<text x="90.8" y="86.8">4u7F 25V</text>
<text x="144.2" y="86.8">4u7F 25V</text>
<text x="197.5" y="86.8">4u7F 25V</text>
<text x="65" y="105.5">100nF 50V</text>
<text x="118.4" y="105.5">100nF 50V</text>
<text x="171.7" y="105.5">100nF 50V</text>
<text x="79.2" y="110.8">HM628512CLFPI-7</text>
<text x="132.6" y="110.8">HM628512CLFPI-7</text>
<text x="185.9" y="110.8">HM628512CLFPI-7</text>
<text x="178" y="179.3">S. Peacock</text>
<text x="193" y="179.3">17 July 2004</text>
</g>
<g font-size="1.6" fill="#800000">
<text x="24.1" y="22.8">ADD[0..18]</text>
<text x="36.6" y="21.9">ADD[0..18]</text>
<text x="23" y="29.9">E2DATA[0..7]</text>
<text x="36.6" y="29">E2DATA[0..7]</text>
<text x="23" y="33.5">E1DATA[0..7]</text>
<text x="36.6" y="32.5">E1DATA[0..7]</text>
<text x="23" y="37">E0DATA[0..7]</text>
<text x="36.6" y="36.1">E0DATA[0..7]</text>
<text x="61.3" y="45.9">GND</text>
<text x="74.4" y="43.3">+5V</text>
<text x="114.6" y="45.9">GND</text>
<text x="127.8" y="43.3">+5V</text>
<text x="168" y="45.9">GND</text>
<text x="181.1" y="43.3">+5V</text>
<text x="24.1" y="53">nECS[0..1]</text>
<text x="36.6" y="52.1">nECS[0..1]</text>
<text x="56.1" y="52.1">ADD0</text>
<text x="56.1" y="53.9">ADD1</text>
<text x="109.5" y="52.1">ADD0</text>
<text x="109.5" y="53.9">ADD1</text>
<text x="162.8" y="52.1">ADD0</text>
<text x="162.8" y="53.9">ADD1</text>
<text x="25.7" y="56.6">nERD</text>
<text x="36.6" y="55.6">nERD</text>
<text x="36.6" y="59.2">nEWR</text>
<text x="56.1" y="55.6">ADD2</text>
<text x="56.1" y="57.4">ADD3</text>
<text x="56.1" y="59.2">ADD4</text>
<text x="89.9" y="57.4">E0DATA0</text>
<text x="89.9" y="59.2">E0DATA1</text>
<text x="109.5" y="55.6">ADD2</text>
<text x="109.5" y="57.4">ADD3</text>
<text x="109.5" y="59.2">ADD4</text>
<text x="143.3" y="57.4">E1DATA0</text>
<text x="143.3" y="59.2">E1DATA1</text>
<text x="162.8" y="55.6">ADD2</text>
<text x="162.8" y="57.4">ADD3</text>
<text x="162.8" y="59.2">ADD4</text>
<text x="196.6" y="57.4">E2DATA0</text>
<text x="196.6" y="59.2">E2DATA1</text>
<text x="25.6" y="60.1">nEWR</text>
<text x="56.1" y="61">ADD5</text>
<text x="56.1" y="62.8">ADD6</text>
<text x="56.1" y="64.5">ADD7</text>
<text x="89.9" y="61">E0DATA2</text>
<text x="89.9" y="62.8">E0DATA3</text>
<text x="89.9" y="64.5">E0DATA4</text>
<text x="109.5" y="61">ADD5</text>
<text x="109.5" y="62.8">ADD6</text>
<text x="109.5" y="64.5">ADD7</text>
<text x="143.3" y="61">E1DATA2</text>
<text x="143.3" y="62.8">E1DATA3</text>
<text x="143.3" y="64.5">E1DATA4</text>
<text x="162.8" y="61">ADD5</text>
<text x="162.8" y="62.8">ADD6</text>
<text x="162.8" y="64.5">ADD7</text>
<text x="196.6" y="61">E2DATA2</text>
<text x="196.6" y="62.8">E2DATA3</text>
<text x="196.6" y="64.5">E2DATA4</text>
<text x="56.1" y="66.3">ADD8</text>
<text x="56.1" y="68.1">ADD9</text>
<text x="56.1" y="69.9">ADD10</text>
<text x="56.1" y="71.6">ADD11</text>
<text x="89.9" y="66.3">E0DATA5</text>
<text x="89.9" y="68.1">E0DATA6</text>
<text x="89.9" y="69.9">E0DATA7</text>
<text x="109.5" y="66.3">ADD8</text>
<text x="109.5" y="68.1">ADD9</text>
<text x="109.5" y="69.9">ADD10</text>
<text x="109.5" y="71.6">ADD11</text>
<text x="143.3" y="66.3">E1DATA5</text>
<text x="143.3" y="68.1">E1DATA6</text>
<text x="143.3" y="69.9">E1DATA7</text>
<text x="162.8" y="66.3">ADD8</text>
<text x="162.8" y="68.1">ADD9</text>
<text x="162.8" y="69.9">ADD10</text>
<text x="162.8" y="71.6">ADD11</text>
<text x="196.6" y="66.3">E2DATA5</text>
<text x="196.6" y="68.1">E2DATA6</text>
<text x="196.6" y="69.9">E2DATA7</text>
<text x="56.1" y="73.4">ADD12</text>
<text x="56.1" y="75.2">ADD13</text>
<text x="56.1" y="77">ADD14</text>
<text x="109.5" y="73.4">ADD12</text>
<text x="109.5" y="75.2">ADD13</text>
<text x="109.5" y="77">ADD14</text>
<text x="162.8" y="73.4">ADD12</text>
<text x="162.8" y="75.2">ADD13</text>
<text x="162.8" y="77">ADD14</text>
<text x="56.1" y="78.8">ADD15</text>
<text x="56.1" y="80.5">ADD16</text>
<text x="56.1" y="82.3">ADD17</text>
<text x="86.9" y="80.6">+5V</text>
<text x="109.5" y="78.8">ADD15</text>
<text x="109.5" y="80.5">ADD16</text>
<text x="109.5" y="82.3">ADD17</text>
<text x="140.2" y="80.6">+5V</text>
<text x="162.8" y="78.8">ADD15</text>
<text x="162.8" y="80.5">ADD16</text>
<text x="162.8" y="82.3">ADD17</text>
<text x="193.5" y="80.6">+5V</text>
<text x="56.1" y="84.1">ADD18</text>
<text x="56.1" y="87.6">nECS0</text>
<text x="56.1" y="89.4">nERD</text>
<text x="109.5" y="84.1">ADD18</text>
<text x="109.5" y="89.4">nERD</text>
<text x="109.5" y="87.6">nECS0</text>
<text x="162.8" y="84.1">ADD18</text>
<text x="162.8" y="87.6">nECS0</text>
<text x="162.8" y="89.4">nERD</text>
<text x="56.1" y="91.2">nEWR</text>
<text x="109.5" y="91.2">nEWR</text>
<text x="162.8" y="91.2">nEWR</text>
<text x="74.4" y="105.5">+5V</text>
<text x="127.8" y="105.5">+5V</text>
<text x="181.1" y="105.5">+5V</text>
<text x="61.3" y="108.1">GND</text>
<text x="114.6" y="108.1">GND</text>
<text x="168" y="108.1">GND</text>
<text x="56.1" y="114.2">ADD0</text>
<text x="56.1" y="116">ADD1</text>
<text x="56.1" y="117.8">ADD2</text>
<text x="56.1" y="119.6">ADD3</text>
<text x="89.9" y="119.6">E0DATA0</text>
<text x="109.5" y="114.2">ADD0</text>
<text x="109.5" y="116">ADD1</text>
<text x="109.5" y="117.8">ADD2</text>
<text x="109.5" y="119.6">ADD3</text>
<text x="143.3" y="119.6">E1DATA0</text>
<text x="162.8" y="114.2">ADD0</text>
<text x="162.8" y="116">ADD1</text>
<text x="162.8" y="117.8">ADD2</text>
<text x="162.8" y="119.6">ADD3</text>
<text x="196.6" y="119.6">E2DATA0</text>
<text x="56.1" y="121.3">ADD4</text>
<text x="56.1" y="123.1">ADD5</text>
<text x="56.1" y="124.9">ADD6</text>
<text x="89.9" y="121.3">E0DATA1</text>
<text x="89.9" y="123.1">E0DATA2</text>
<text x="89.9" y="124.9">E0DATA3</text>
<text x="109.5" y="121.3">ADD4</text>
<text x="109.5" y="123.1">ADD5</text>
<text x="109.5" y="124.9">ADD6</text>
<text x="143.3" y="121.3">E1DATA1</text>
<text x="143.3" y="123.1">E1DATA2</text>
<text x="143.3" y="124.9">E1DATA3</text>
<text x="162.8" y="121.3">ADD4</text>
<text x="162.8" y="123.1">ADD5</text>
<text x="162.8" y="124.9">ADD6</text>
<text x="196.6" y="121.3">E2DATA1</text>
<text x="196.6" y="123.1">E2DATA2</text>
<text x="196.6" y="124.9">E2DATA3</text>
<text x="56.1" y="126.7">ADD7</text>
<text x="56.1" y="128.5">ADD8</text>
<text x="56.1" y="130.2">ADD9</text>
<text x="89.9" y="126.7">E0DATA4</text>
<text x="89.9" y="128.5">E0DATA5</text>
<text x="89.9" y="130.2">E0DATA6</text>
<text x="109.5" y="126.7">ADD7</text>
<text x="109.5" y="128.5">ADD8</text>
<text x="109.5" y="130.2">ADD9</text>
<text x="143.3" y="126.7">E1DATA4</text>
<text x="143.3" y="128.5">E1DATA5</text>
<text x="143.3" y="130.2">E1DATA6</text>
<text x="162.8" y="126.7">ADD7</text>
<text x="162.8" y="128.5">ADD8</text>
<text x="162.8" y="130.2">ADD9</text>
<text x="196.6" y="126.7">E2DATA4</text>
<text x="196.6" y="128.5">E2DATA5</text>
<text x="196.6" y="130.2">E2DATA6</text>
<text x="56.1" y="132">ADD10</text>
<text x="56.1" y="133.8">ADD11</text>
<text x="56.1" y="135.6">ADD12</text>
<text x="56.1" y="137.3">ADD13</text>
<text x="89.9" y="132">E0DATA7</text>
<text x="109.5" y="132">ADD10</text>
<text x="109.5" y="133.8">ADD11</text>
<text x="109.5" y="135.6">ADD12</text>
<text x="109.5" y="137.3">ADD13</text>
<text x="143.3" y="132">E1DATA7</text>
<text x="162.8" y="132">ADD10</text>
<text x="162.8" y="133.8">ADD11</text>
<text x="162.8" y="135.6">ADD12</text>
<text x="162.8" y="137.3">ADD13</text>
<text x="196.6" y="132">E2DATA7</text>
<text x="56.1" y="139.1">ADD14</text>
<text x="56.1" y="140.9">ADD15</text>
<text x="56.1" y="142.7">ADD16</text>
<text x="109.5" y="139.1">ADD14</text>
<text x="109.5" y="140.9">ADD15</text>
<text x="109.5" y="142.7">ADD16</text>
<text x="162.8" y="139.1">ADD14</text>
<text x="162.8" y="140.9">ADD15</text>
<text x="162.8" y="142.7">ADD16</text>
<text x="56.1" y="144.5">ADD17</text>
<text x="56.1" y="146.2">ADD18</text>
<text x="56.1" y="149.8">nECS1</text>
<text x="109.5" y="149.8">nECS1</text>
<text x="109.5" y="144.5">ADD17</text>
<text x="109.5" y="146.2">ADD18</text>
<text x="162.8" y="144.5">ADD17</text>
<text x="162.8" y="146.2">ADD18</text>
<text x="162.8" y="149.8">nECS1</text>
<text x="56.1" y="151.6">nERD</text>
<text x="56.1" y="153.3">nEWR</text>
<text x="109.5" y="151.6">nERD</text>
<text x="109.5" y="153.3">nEWR</text>
<text x="162.8" y="151.6">nERD</text>
<text x="162.8" y="153.3">nEWR</text>
</g>
<g font-size="1.6" fill="#ee0e22">
<text x="75.3" y="48" transform="rotate(-90 75.3 48)">32</text>
<text x="128.6" y="48" transform="rotate(-90 128.6 48)">32</text>
<text x="181.9" y="48" transform="rotate(-90 181.9 48)">32</text>
<text x="76.1" y="55.3" transform="rotate(-90 76.1 55.3)">VCC</text>
<text x="129.5" y="55.3" transform="rotate(-90 129.5 55.3)">VCC</text>
<text x="182.8" y="55.3" transform="rotate(-90 182.8 55.3)">VCC</text>
<text x="75.3" y="110.3" transform="rotate(-90 75.3 110.3)">32</text>
<text x="128.6" y="110.3" transform="rotate(-90 128.6 110.3)">32</text>
<text x="181.9" y="110.3" transform="rotate(-90 181.9 110.3)">32</text>
<text x="76.1" y="117.5" transform="rotate(-90 76.1 117.5)">VCC</text>
<text x="129.5" y="117.5" transform="rotate(-90 129.5 117.5)">VCC</text>
<text x="182.8" y="117.5" transform="rotate(-90 182.8 117.5)">VCC</text>
</g>
<g font-size="1.6" fill="#008000">
<text x="76.1" y="92.3" transform="rotate(-90 76.1 92.3)">GND</text>
<text x="129.5" y="92.3" transform="rotate(-90 129.5 92.3)">GND</text>
<text x="182.8" y="92.3" transform="rotate(-90 182.8 92.3)">GND</text>
<text x="75.3" y="97.8" transform="rotate(-90 75.3 97.8)">16</text>
<text x="128.6" y="97.8" transform="rotate(-90 128.6 97.8)">16</text>
<text x="181.9" y="97.8" transform="rotate(-90 181.9 97.8)">16</text>
<text x="76.1" y="154.5" transform="rotate(-90 76.1 154.5)">GND</text>
<text x="129.5" y="154.5" transform="rotate(-90 129.5 154.5)">GND</text>
<text x="182.8" y="154.5" transform="rotate(-90 182.8 154.5)">GND</text>
<text x="75.3" y="160" transform="rotate(-90 75.3 160)">16</text>
<text x="128.6" y="160" transform="rotate(-90 128.6 160)">16</text>
<text x="181.9" y="160" transform="rotate(-90 181.9 160)">16</text>
</g>
</svg>
